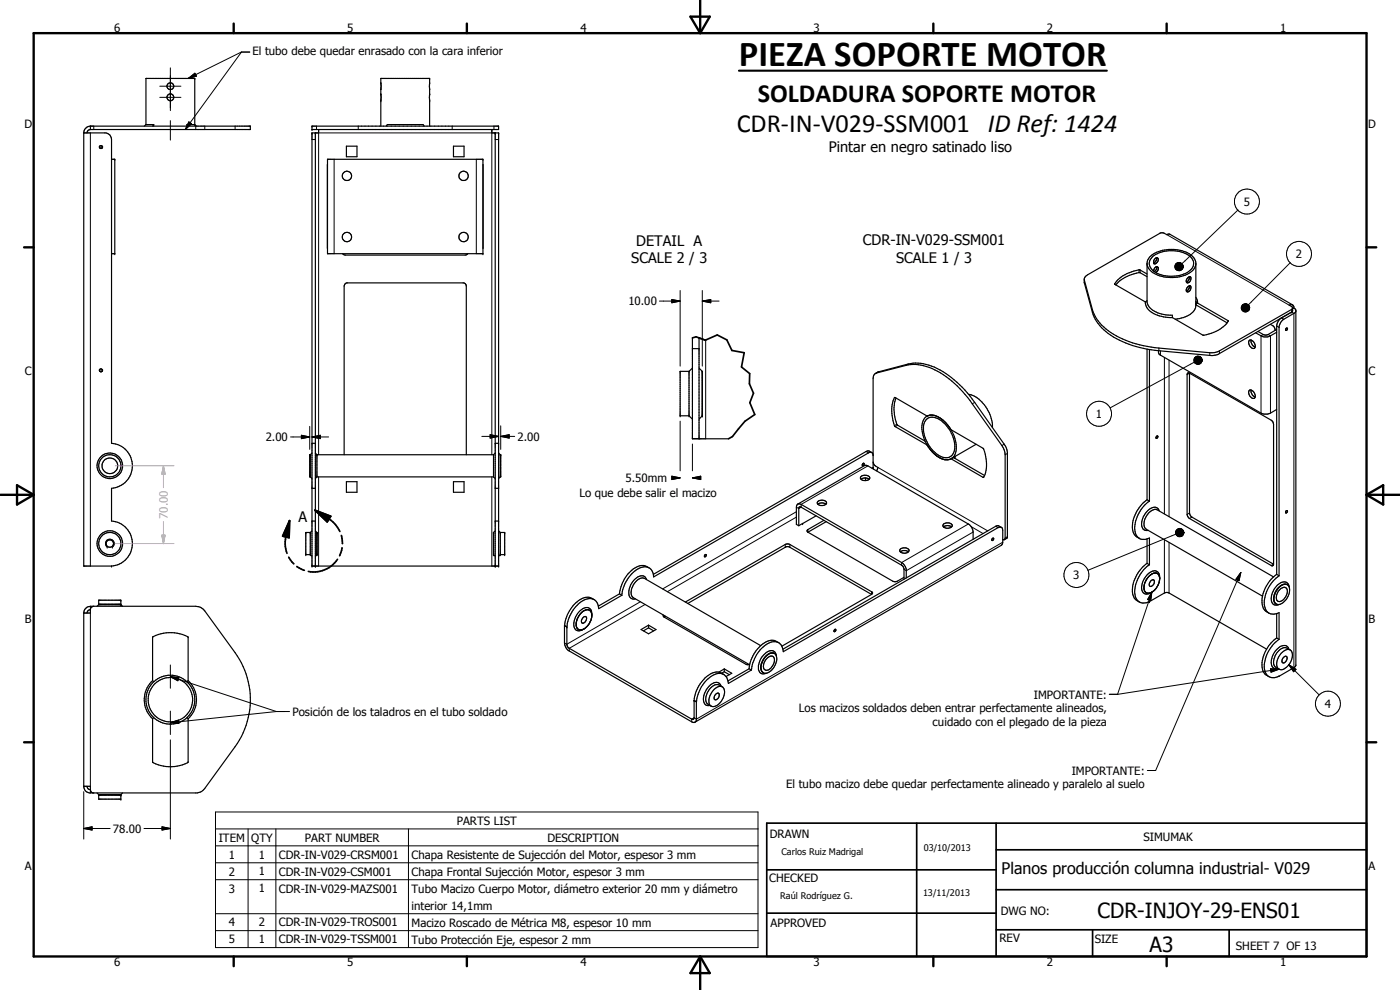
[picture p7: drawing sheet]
<svg xmlns="http://www.w3.org/2000/svg" width="420mm" height="297mm" viewBox="0 0 420 297" stroke-linecap="round" stroke-linejoin="round" font-family="sans-serif">
<g fill="none" stroke="#000" stroke-width=".35">
<path d="M25.1 39.9h6.7a1.98 1.98 0 0 1 1.7 2v91.1a6.8 6.8 0 0 1 6.2 6.8 6.8 6.8 0 0 1-6.2 6.7v9.8a6.8 6.8 0 0 1 6.2 6.8 6.8 6.8 0 0 1-6.2 6.7h-8.4zM27.1 37.8h48v1.1h-48M27.1 37.8v1.1M27.1 37.8a2.09 2.09 0 0 0-2 2.1M27.1 38.9l-.6 .2-.4 .8M43.8 37.4v-13.9h14.7v13.9M43.8 37.4h2.3M43.8 37.4l-.5 .4M46.1 37.4l-.3 .4M46.1 37.4v.4M56.1 37.4h2.4M56.1 37.4l.4 .4"/>
<path d="M56.1 37.4v.4M58.5 37.4l.5 .4M93.6 37.8h56v1.1h-56zM94.6 39.9v129.9M95.6 38.9v1h-2v129.9h56v-129.9h-2v-1M114.3 37.8v-14.3h14.6v14.3M115.9 37.8l.3-.4h10.8l.3 .4M148.6 39.9v129.9M33.5 47.8h.9v28.3h-.9M98.3 47.8h46.6v28.3h-46.6zM98.3 49.4v25.1M104 43.9h3.1v3.1h-3.1z"/>
<path d="M136.1 43.9h3.2v3.1h-3.2zM144.9 49.4h.1M102.8 76.1l.9 .4h35.9l.8-.4M144.9 74.5h.1M346 76.9a9.6 9.6 0 0 1 11.6 .5 2.8 2.8 0 0 1-1.3 4.4 9.9 9.9 0 0 1-10.4-.7 2.61 2.61 0 0 1 .1-4.2zM346.6 77.6a.6 .6 0 0 1 .9-.1 .6 .6 0 0 1 0 .9 .92 .92 0 0 1-1.3 .6l.1-.9zM347.1 77.3l-.1 .9-.8 .7M358.9 79.3a4.8 4.8 0 0 1-4.3 3.6 10.2 10.2 0 0 1-9.6-2l-.8-1.5M325.4 83.9l2.5 9.1a15.9 15.9 0 0 0 10 9.1 35.3 35.3 0 0 0 9.9 2.3l15.3 1.4 1.8-.1 1.1-.4 21.6-12.5 .3-.3M343.7 90.6a4.5 4.5 0 0 0 3.7 4l1.8 .5 2.7 .2M344.2 82.2l-2-1.2a9.9 9.9 0 0 0-7.7 4.3l9.2 5.3M344.2 83l-2-1.2a11.4 11.4 0 0 0-7.4 3.7"/>
<path d="M344.2 90.2l-.5 .4M346.2 81.3l.1-.4a.99 .99 0 0 1 1.1-.8 1.18 1.18 0 0 1-.5 1.7M347.1 80.1a1.39 1.39 0 0 1-.7 1.4M351.9 95.3l-.1-.7a7.7 7.7 0 0 1-7.3-3.1l-.3-.8v-11.7a4.7 4.7 0 0 1 4.1-3.7 9.7 9.7 0 0 1 10 2.1l.6 1.5v12.7a4.5 4.5 0 0 1-3.8 3.7l-2.4 .5M356.4 83.5l.4-.4a.63 .63 0 0 1 .7 .4 .63 .63 0 0 1-.3 .7v.2a.58 .58 0 0 1-.7 .5 .58 .58 0 0 1-.5-.7zM356.5 86.1a.48 .48 0 0 1 .5-.4 .48 .48 0 0 1 .4 .4 .98 .98 0 0 1-.2 1.1 .98 .98 0 0 1-1.1 .2v-.7zM356.9 85.8a1.37 1.37 0 0 1-.8 1.5M356.9 83.1a1.37 1.37 0 0 1-.8 1.5M358.9 91.2v.3M358.9 90.5l.5 .4M358.9 90.9h.5M358.9 89.2l.5 1v.7"/>
<path d="M358.9 90.9v.6M358.9 91.5l9.3 5.4M359.4 90.9l9.2 5.4a10.4 10.4 0 0 1-7.6 4.2l-9.1-5.2M381.2 97.3l1.2 .9 .3 .9M383.1 99.7a4.6 4.6 0 0 1-4.1 1.3l-2.2-1.1M383.1 98.8l-3.1 1.7h-.7l-1.8-1.1M386 98.5l.4 .1-.5 .5zM387.6 93.6l-3 1.8a3.2 3.2 0 0 0-1.5 2.4v74.5M387.9 91.5l-36.8-21.2-.9 .1-1.1-.6h-.7l-22.6 13.1-.4 .7v1.2l2.5 9a14.6 14.6 0 0 0 9 8.7 34.5 34.5 0 0 0 10.9 2.7l15.7 1.5 1.4-.1 .7-.3 22-12.7M388.3 92.4l-.3-.8-.4-.2-.7 .2 1 .6v1l-.3 .4M388.3 92.4l.6 .7v106.6l-.4 .5-4.6 2.7M388.3 92.4l-.4 .2"/>
<path d="M388.9 93.3l-.3 .6-3.6 2.1-.6 .7-.5 1.3v74.8M206.8 111.4h-2.7v13.4h2.7M206.8 111.4v13.4M207.8 104.6h2M207.8 101.4v30.3h10.8M207.8 110.4l-1 1M209.8 101.4v30.3M209.8 110.4l1 1v13.4l-1 1M262.7 112.1l.9-.5 9-2.4a15.7 15.7 0 0 1 12.9 4.1l3.3 2.9 2.3 2.6 10.9 15.7 .3 1.2v25.5l-.9 .7M268.5 119.3a10.6 10.6 0 0 0 .2 8.7l9.5 5.5M268.5 119.3h.1M268.6 119.3l9.6 5.5 .8-.2h1.3"/>
<path d="M268.9 119.4a11.2 11.2 0 0 0 .5 8.2l8.3 4.8M290.6 118.3a10 10 0 0 1 7.2 8.4v1.6M344.2 104.8v45.1M345 104.9v45.5M347.7 105.2v.7l.4 .5 30.3 17.6 .9 .2a5 5 0 0 0 3.8-1.3M357 112l25 14.5 .2 .8v42M357 112l-.6-.1-.1 .5v41.9l.1 .6 .6 .7 24.5 14.1 .5 .1 .2-.5M357 112v41.9l.2 .6 .3 .6 24.7 14.2M374.9 102.2a1.41 1.41 0 0 1 1.8 1.4v.5a.86 .86 0 0 1-.9 .5 .86 .86 0 0 1-.7-.7l-.4-1zM374.9 117.2a1.17 1.17 0 0 1 1.6 .9 .99 .99 0 0 1-.1 1.4 1.74 1.74 0 0 1-1.5-2.3zM375.5 102l-.1 .3a1.89 1.89 0 0 0 1.3 1.8M375.5 117l-.1 .3a1.89 1.89 0 0 0 1.3 1.8"/>
<path d="M93.1 136.4h-.1v6.7h.1M93.1 136.4v6.7M93.6 133h1M93.6 135.9l-.5 .5M94.6 135.9l.5 .5M95.1 136.4h53M95.1 136.4v6.7M103.3 136.4v-50.5l.2-.6 .5-.4h35.2l.7 .5v51M148.1 136.4v6.7M148.6 133h1M148.6 135.9l-.5 .5M149.6 135.9l.5 .5"/>
<path d="M150.1 136.4v6.7M206.8 124.8l1 1M207.8 131.6h2M261.7 135.8l-.9-.5-.9 .2-63.8 36.8M262 138.6l.3 .8 1.2 .9-.5 1M262 136.4a.86 .86 0 0 0-1.4-.5l-64.4 37.2a2.84 2.84 0 0 0-1.6-2.8 2.84 2.84 0 0 0-3.2 .4 10.5 10.5 0 0 0-4.8 7.9M278.2 125.7a3.4 3.4 0 0 1 4.3 .5 9.8 9.8 0 0 1 3.9 9.2 2.82 2.82 0 0 1-4.8 1.2 10.2 10.2 0 0 1-4.4-9l.2-.9zM278.2 133.5h.1M278.3 133.6l.4 .6M278.5 124.7l-.3 .2M279 134.7l1.8 1.8 1.8 1.1M280.7 124.7a8.4 8.4 0 0 1 3.7 2.9"/>
<path d="M283 137.8l1.4 .1M283.1 126.2a4.4 4.4 0 0 0-5.2-1.2 5.5 5.5 0 0 0-.7 6.2 10.3 10.3 0 0 0 5.9 6.6M283.5 126.4l1.9 2.5 9.6 5.6a10.4 10.4 0 0 1 .2 8.8l-9.8-5.6M284.8 128.1a8.8 8.8 0 0 1 1.6 8.7l-.9 .8M285.4 137.7l-.7 .2M285.5 137.6l-1.2 .4-.8-.1M286.2 137.3l-.8 .4M286.2 137.3l-.3 .1M286.2 137.3l9.3 5.4M286.3 137.1l-.8 .5M286.7 136.9l-.1 .6-.3-.4M286.7 136.9l-.4 .2"/>
<path d="M292.9 133.3l-6.2 3.6M347 131l.2-.2a.33 .33 0 0 1 .2 .5 .33 .33 0 0 1-.5 .1zM93.1 159.8h-1.3v6.6h1.3M93.1 159.8v6.6M93.1 143.1l.5 .5M93.6 156.3h1M93.6 146.5h1M93.6 159.3l-.5 .5M94.6 159.3l.5 .5v6.6l-.5 .5M95.1 143.1h53M95.1 143.1l-.5 .5M104 144.5h3.1v3.2h-3.1z"/>
<path d="M136.1 144.5h3.2v3.2h-3.2zM148.1 143.1l.5 .5M148.6 156.3h1M148.6 146.5h1M148.6 159.3l-.5 .5v6.6l.5 .5M149.6 159.3l.5 .5M150.1 159.8h1.4v6.6h-1.4M150.1 159.8v6.6M150.1 143.1l-.5 .5M239.4 151.3l20-11.6 .6-.1 30.6 17.6a3 3 0 0 1 1.4 2.4v2.2M239.7 157.7l-.7-.3v-5.2l.3-.9 .6-.1 30.7 17.6a3.3 3.3 0 0 1 1.4 2.1v2.5M239.7 157.7v-5.3l.4-.3 30.5 17.5 .7 1v3.2"/>
<path d="M242.5 159.7l25.6 14.8h1l2.2-1.3M244.9 154.8l-5.2 2.9M245.4 151.3a.7 .7 0 0 1 0-.8 .7 .7 0 0 1 .6-.3 1.41 1.41 0 0 1 2.1 .8l-.2 .3M245.4 151.3a2.02 2.02 0 0 0 2.5 0M245.4 151.3a1.93 1.93 0 0 1 2.5 0M247.3 156.1l-4.8 2.8-.3 .3 .3 .5M248 156.5l-5.5 3.2M258.4 143a2.01 2.01 0 0 1 2.6 .2v.4a1.65 1.65 0 0 1-2.8-.3zM258.4 143.8a1.99 1.99 0 0 1 2.4 0M259.7 143.4v.8M262.2 140.8l-.1-27.9 .4-.7 .5-.3 8.9-2.3a14.1 14.1 0 0 1 11.2 2.8 33.2 33.2 0 0 1 8.7 8.8l8.9 12.5 .9 2 .1 25.8-.2 .4M283.2 158.1a1.93 1.93 0 0 1 2.4 0"/>
<path d="M283.3 157.1a1.84 1.84 0 0 1 2.4 .4 1.48 1.48 0 0 1-1.1 1.1 1.48 1.48 0 0 1-1.4-.5l-.2-.5zM300.5 158.2l-.9-.5-.8 .2-63.8 36.9M344.2 149.9l.8 .5M344.2 149.9a10 10 0 0 0-4.1 9.8l.8 1.3 1.1 .5M345 150.4a10 10 0 0 0-4.3 9.5 2.68 2.68 0 0 0 4.3 1.5v8.1M347.9 153.3a1.64 1.64 0 0 0-2.8-.6 5.4 5.4 0 0 0-2.3 5.5l.7 .8 1.1 .1M385.9 153.3l.4-.1a.38 .38 0 0 1 0 .5 .38 .38 0 0 1-.5 .1zM93.1 166.4l.5 .5M150.1 166.4l-.5 .5M178.3 179.9a4 4 0 0 0-5.5 1 10.6 10.6 0 0 0-3.4 6.8M185.9 178.2l-6.3 3.7M185.9 178.2l.7 .4"/>
<path d="M186.6 178.6l-6.9 4a2.86 2.86 0 0 0-1.6-2.8 2.86 2.86 0 0 0-3.2 .5 10.5 10.5 0 0 0-4.8 7.8M194 173.9a1.55 1.55 0 0 0-2.6-.8 5.1 5.1 0 0 0-2.3 6.1l.7 .5h.9M194.8 170.4a4.1 4.1 0 0 0-5.5 1 10.9 10.9 0 0 0-3.4 6.8M211.5 166.5h.5l-.1 .4-.4 .2zM261.6 178.4l.3-.4-.3-.5-24.5-14.1-.8-.2-30.6 17.4M261.6 178.4l-24.7-14.3-.6-.1-29.9 17.1M261.6 178.4l-27 15.5M270.2 164.8a1.7 1.7 0 0 1 2.6 .3 1.54 1.54 0 0 1-1.4 .9 1.54 1.54 0 0 1-1.4-.9zM270.2 165.6a2.02 2.02 0 0 1 2.4 0M297.8 161.6h.4l-.3 .6-.3-.2zM300.9 161.8l.6 .1M343.4 176.7l.1 .5"/>
<path d="M343.6 177.4l.9 .6 1.2-.3M344.2 161.7v7.3M344.2 169a9.6 9.6 0 0 0-4.1 9.7 3.2 3.2 0 0 0 1.9 1.9M344.2 169l.8 .5M344.4 178h.3M345 169.5a9.9 9.9 0 0 0-4.3 9.4 2.68 2.68 0 0 0 4.3 1.6l4.6-2.7h1.1l29.4 17M345.1 177.9l-.3 .1M345.4 174.3l.3-.3a.64 .64 0 0 1 .8 .3 .64 .64 0 0 1-.1 .8 .99 .99 0 0 1-1.4 .7v-.8zM346.2 172h.9l.4 .2M346.2 172a4.9 4.9 0 0 0-2.9 4.5M346.3 172a4.6 4.6 0 0 0-2.7 5.5l.6 .5M346.3 172h.8"/>
<path d="M347.1 176.3l-1.4 1.4M347.3 172.1l.2 .1M347.5 172.2l.2 .2M347.5 175.6l-1 1.4-1.2 .9M347.5 175.6l-.2 .4M347.7 172.4l.3 .9M347.7 175.1l-.2 .5M347.9 174.4l-.4 1.2M347.9 174.4l-.2 .8M348 173.3l.1 .3M348.1 173.6l-.2 .8M348.1 173.6a1.83 1.83 0 0 0-1-2.2 1.83 1.83 0 0 0-2.3 .6 5 5 0 0 0-1.9 5.6 1.77 1.77 0 0 0 2.8 .1"/>
<path d="M382.2 173.1l-34.9-20.1a3.1 3.1 0 0 0-3.5 2.3 2.8 2.8 0 0 0 .2 3.5l34.9 20.1M383.1 172.3a9.7 9.7 0 0 0-4.1 9.8l.5 1 1.3 .8M383.1 172.3l.8 .5M383.9 172.8a10.2 10.2 0 0 0-4.4 9 2.74 2.74 0 0 0 4.4 2v8M384.2 176.8a1.18 1.18 0 0 1 1-.6 1.18 1.18 0 0 1 1.1 .6 3.1 3.1 0 0 1-2.6 3.7 2.06 2.06 0 0 1 0-3.2zM385.5 175.3a4.4 4.4 0 0 0-2.9 5.5l.1 .2M385.5 175.3a1.66 1.66 0 0 1 1.5 2.5 3.9 3.9 0 0 1-3.8 3.5l-.5-.3M385.5 175.3a4.5 4.5 0 0 0-2.8 5.7M385.7 175.3l.7 .2M386.9 176.1a1.77 1.77 0 0 0-1.3-1.5 1.77 1.77 0 0 0-1.9 .7 4.9 4.9 0 0 0-1.7 5.8l1 .5 .9-.2M25.1 183.9a2.07 2.07 0 0 1 2-2l32.5 .1 1.3 .7 .6 .6 9.1 12.5a24 24 0 0 1 0 28.2l-9.1 12.6-1 .9-1.3 .4h-32.4l-1.2-.7-.5-1.3M25.1 183.9v52"/>
<path d="M27.1 182.9v1h-2M27.1 182.9l-.6 .2-.4 .8M28.1 181.9l-.8 .4-.2 .6M29.6 181.4v-1.3h6.7v1.3M29.6 181.3h6.7M29.6 181.4h6.7M29.6 181.4l-.5 .5M36.3 181.4l.5 .5M169.4 187.7v5.2a3 3 0 0 0 1.4 2.4l36.8 21.3 .7 .2 .4-.2 .3-.6v-5.4M169.4 187.7h.1M169.4 187.7l.7 .4M170.1 188.1v5.4l.6 .9 37.2 21.5 .4-.4v-5.3"/>
<path d="M172.9 187.6l.2 .7M173 188.2l.8 .8M173.1 186.1l-.2 .8 .1 1.1M173.2 188.5l.6 .5M173.5 185.3l-.6 1.7M173.8 184.7l-.6 1.1M173.8 189h.9M174.4 184l-.7 .9M174.7 189h-.4M174.9 185.4a.63 .63 0 0 1 1-.3 .63 .63 0 0 1 0 1 .98 .98 0 0 1-1.3 .7l-.1-.7zM175.2 188.7l-.5 .3M175.2 183.3l-.5 .4"/>
<path d="M175.4 183.2a1.41 1.41 0 0 1 1.6-.1 1.41 1.41 0 0 1 .6 1.5l-.3 1.6-.6 1.1M175.8 183l-1 .6-.9 .9M176.1 183h.5a1.25 1.25 0 0 1 1 1.2M177.6 184.2a5.3 5.3 0 0 1-2.4 4.5M177.6 184.2a1.66 1.66 0 0 0-.8-1.7 1.66 1.66 0 0 0-1.9 .1 4.9 4.9 0 0 0-2.3 6.2 1.82 1.82 0 0 0 2.6-.1M192.4 188.9l2.2-1.3 2.3 1.3-2.3 1.3zM194.6 188.4l-1.5 .9M194.6 187.6v.8M194.6 188.4l1.6 .9M199.1 184.5l.2 .7M199.3 185.2l24.5 14.1 1.1 .1M199.7 184.9l-.4 .3"/>
<path d="M228.3 193.7l-34.8-20.1a3.1 3.1 0 0 0-3.4 1.9l-.5 1.2a2.44 2.44 0 0 0 .5 2.6l34.9 20.2M229.7 197.1a2.45 2.45 0 0 1 2.9-.9 3.8 3.8 0 0 1-1.2 5.1 1.67 1.67 0 0 1-2.9-.1 4.7 4.7 0 0 1 1.2-4.1zM230.3 197.4a1.21 1.21 0 0 1 1.7-.4 1.21 1.21 0 0 1 .4 1.7 2.92 2.92 0 0 1-2.4 2.4 1.38 1.38 0 0 1-.7-2.1zM232.4 196.1a2.49 2.49 0 0 0-3.2 1.5 3.1 3.1 0 0 0-.2 4.2h.1M233 196.8a1.7 1.7 0 0 0-1.2-1.6 1.7 1.7 0 0 0-1.9 .6 5.4 5.4 0 0 0-2 5.7 1.42 1.42 0 0 0 2.1 .5M233.7 192.8a3.6 3.6 0 0 0-4.7 .4 10.7 10.7 0 0 0-4.2 7.5M250.5 188.8h.1a.34 .34 0 0 1 .2 .5 .34 .34 0 0 1-.5 .1zM382.7 181l.3 .2M383.1 184.1v7.3M383.1 191.4a9.7 9.7 0 0 0-4.1 9.8l.5 1 1.3 .8M383.1 191.4l.8 .4M383.9 191.8a9.9 9.9 0 0 0-4.3 9.5 2.68 2.68 0 0 0 4.3 1.6"/>
<path d="M384.5 196a2.09 2.09 0 0 1 3.1-.7 4.4 4.4 0 0 1-3.1 5.7 1.81 1.81 0 0 1-1.2-2.7l.4-1.2zM385.2 197.2l.4-.2a.61 .61 0 0 1 .7 .2 .61 .61 0 0 1-.1 .8l-.6 .8h-.7l-.1-.9zM386.8 194.8a1.75 1.75 0 0 0-1.4-1.2 1.75 1.75 0 0 0-1.7 .8 5 5 0 0 0-1.7 5.8l.6 .4h.9M387.2 195a2.39 2.39 0 0 0-3.8 .7 3.8 3.8 0 0 0-.7 4.4l1.2 .7M45.8 204.2v-13a11.1 11.1 0 0 1 10.7 0v13M45.8 215.7v13a11.1 11.1 0 0 0 10.7 0v-13M45.8 204.2l.3 .4M45.8 204.2a7.9 7.9 0 0 0 0 11.5M46.1 215.3l-.3 .4M56.1 215.3l.4 .4M56.5 204.2l-.4 .4M56.5 204.2a7.9 7.9 0 0 1 0 11.5"/>
<path d="M208.3 210.2l.7 .4M209 210.6h.1M214.3 206.8a1.8 1.8 0 0 1 2.9-.2 4.4 4.4 0 0 1-3.3 5.4 1.86 1.86 0 0 1-.9-2.9zM214.7 208.4a.56 .56 0 0 1 .6-.5 .56 .56 0 0 1 .5 .5 1.16 1.16 0 0 1-1.4 1.4v-.8zM216.4 205.9a1.74 1.74 0 0 0-3-.6 5.1 5.1 0 0 0-1.9 5.9l.7 .5h.9M216.7 206.1l-.9-.6a3.3 3.3 0 0 0-3.7 2.7 2.39 2.39 0 0 0 1.3 3.7M217.2 202.4a3.9 3.9 0 0 0-5.2 .6 10.7 10.7 0 0 0-3.7 7.2M217.4 200.7l2.2 1.3-1.7 1M217.4 201.5l-.8 .5M217.4 200.7v.8M217.4 200.7l-1.7 1M217.4 201.5l1.5 .9"/>
<path d="M217.9 203a3.4 3.4 0 0 0-5 .3 10.7 10.7 0 0 0-3.9 7.3M224.8 200.7l-6.3 3.6M224.8 200.7l.7 .3M225.5 201a10.1 10.1 0 0 1 6.1-8.4 2.71 2.71 0 0 1 3.5 2.9l64.4-37.2 .7-.1 .6 .2 .1 4.3-.4 .9-91.9 53.1M225.5 201l-6.9 4.1-.7-2.1M383.9 202.9h.1M25.1 235.9h2v1M26.1 235.9l.4 .8 .6 .2M27.1 236.9l.2 .6 .6 .4M29.1 237.9l.5 .5M29.6 238.4v1.4h6.7v-1.4M29.6 238.6h6.7"/>
<path d="M29.6 238.4h6.7M36.8 237.9l-.5 .5"/>
<circle cx="51.1" cy="25.8" r="1.03"/>
<circle cx="51.1" cy="29.2" r="1.03"/>
<circle cx="30.3" cy="44.1" r=".41"/>
<circle cx="104.1" cy="52.8" r="1.41"/>
<circle cx="139.1" cy="52.8" r="1.4"/>
<circle cx="104.1" cy="71.1" r="1.4"/>
<circle cx="139.1" cy="71.1" r="1.42"/>
<circle cx="30.3" cy="111.1" r=".42"/>
<circle cx="33" cy="139.8" r="3.3"/>
<circle cx="33" cy="139.7" r="2.36"/>
<circle cx="33" cy="139.7" r="3.8"/>
<circle cx="259.1" cy="139.3" r=".33"/>
<circle cx="33" cy="163.1" r="3.3"/>
<circle cx="33" cy="163.1" r="3.8"/>
<circle cx="33" cy="163.1" r="1.1"/>
<circle cx="51.1" cy="210" r="7.3"/>
<circle cx="51.1" cy="209.9" r="6.7"/>
</g>
<g fill="#000">
<circle cx="58.5" cy="23.5" r=".18"/>
<circle cx="58.5" cy="37.4" r=".18"/>
<circle cx="93.6" cy="37.8" r=".18"/>
<circle cx="93.6" cy="38.9" r=".18"/>
<circle cx="93.6" cy="39.9" r=".18"/>
<circle cx="94.6" cy="39.9" r=".18"/>
<circle cx="114.3" cy="30.2" r=".18"/>
<circle cx="114.3" cy="28.2" r=".18"/>
<circle cx="128.9" cy="30.2" r=".18"/>
<circle cx="128.9" cy="23.5" r=".18"/>
<circle cx="128.9" cy="28.2" r=".18"/>
<circle cx="148.6" cy="39.9" r=".18"/>
<circle cx="149.6" cy="39.9" r=".18"/>
<circle cx="34.4" cy="47.8" r=".18"/>
<circle cx="144.9" cy="47.8" r=".18"/>
<circle cx="34.4" cy="76.1" r=".18"/>
<circle cx="144.9" cy="76.1" r=".18"/>
<circle cx="357" cy="112" r=".18"/>
<circle cx="93" cy="136.4" r=".18"/>
<circle cx="93.1" cy="136.4" r=".18"/>
<circle cx="95.1" cy="136.4" r=".18"/>
<circle cx="148.1" cy="136.4" r=".18"/>
<circle cx="150.1" cy="136.4" r=".18"/>
<circle cx="150.3" cy="136.4" r=".18"/>
<circle cx="204.1" cy="124.8" r=".18"/>
<circle cx="206.8" cy="124.8" r=".18"/>
<circle cx="210.8" cy="124.8" r=".18"/>
<circle cx="91.8" cy="159.8" r=".18"/>
<circle cx="93.1" cy="159.8" r=".18"/>
<circle cx="95.1" cy="159.8" r=".18"/>
<circle cx="148.1" cy="159.8" r=".18"/>
<circle cx="150.1" cy="159.8" r=".18"/>
<circle cx="151.5" cy="159.8" r=".18"/>
<circle cx="240.9" cy="157.1" r=".18"/>
<circle cx="33.5" cy="169.8" r=".18"/>
<circle cx="91.8" cy="166.4" r=".18"/>
<circle cx="93.1" cy="166.4" r=".18"/>
<circle cx="93.6" cy="169.8" r=".18"/>
<circle cx="94.6" cy="169.8" r=".18"/>
<circle cx="95.1" cy="166.4" r=".18"/>
<circle cx="148.1" cy="166.4" r=".18"/>
<circle cx="148.6" cy="169.8" r=".18"/>
<circle cx="149.6" cy="169.8" r=".18"/>
<circle cx="150.1" cy="166.4" r=".18"/>
<circle cx="151.5" cy="166.4" r=".18"/>
<circle cx="36.3" cy="180.1" r=".18"/>
<circle cx="36.3" cy="181.4" r=".18"/>
<circle cx="36.3" cy="181.3" r=".18"/>
<circle cx="170.1" cy="188.1" r=".18"/>
<circle cx="345" cy="180.5" r=".18"/>
<circle cx="208.3" cy="210.2" r=".18"/>
<circle cx="36.3" cy="238.6" r=".18"/>
<circle cx="36.3" cy="239.8" r=".18"/>
<circle cx="36.3" cy="238.4" r=".18"/>
</g>
<g fill="none" stroke="#000" stroke-width=".3">
<path d="M72.5 15.6l-16.9 23.3M75 15.6h-2.6l-15.9 7.9M27.1 39.9v129.9M28.1 37.8v1.1M48 29.2h6.3M48 25.9h6.3M51.1 20.4v12.8M51.1 36.2v5.8M56.5 23.5l2-1.5 .5 .9zM56.7 36.6l.8 .5-1.9 1.8zM58.7 37.8v1.1M61.5 37.8v1.1"/>
<path d="M70.6 37.8v1.1M95 37.8v1.1M107.5 37.8v1.1M135.7 37.8v1.1M148.2 37.8v1.1M29.9 43.9h.1M29.9 43.9l-.1 .3 .3 .4 .5-.1 .1-.6M30.7 43.9h.1M93.6 41.9h1M100.3 47.8v28.3M142.9 47.8v28.3M148.6 41.9h1"/>
<path d="M350.2 70.4l36.7 21.2M352.6 79.9l2.4 .1-2.4 .1zM352.6 79.6l2.4 .4-2.4-.1zM352.8 79.4l2.2 .6-2.4-.4zM352.9 79.1l.2-.1 1.9 1zM352.9 79.1l2.1 .9-2.2-.6zM353.1 79l.2-.1 1.7 1.1zM353.3 78.9l.3-.1 1.4 1.2zM353.6 78.8l.3-.1 1.1 1.3zM353.9 78.7l.2 .1 .9 1.2zM354.1 78.8l.9 1.2zM354.4 78.9l.6 1.1z"/>
<path d="M354.6 79l.4 1zM354.8 79.2l.2 .8zM355 79.5v.5zM371.5 63l-16.8 16.1M387.2 78.8l-12.6 12.7M197.9 90.3h6.2M201.6 89.9l2.5 .4-2.5 .5zM204.1 87.2v22.7M210.8 90.3l2.5-.4v.9zM210.8 90.3h5M210.8 87.2v22.7M325.4 84.1v.9"/>
<path d="M327.9 93v.8M334.5 85.1v.2M341.8 80.9v.9M342.2 81v.8M352.6 80.1l2.4-.1-2.4 .4zM352.6 80h2.4M352.6 80.4l2.4-.4-2.2 .6zM352.8 80.6l2.2-.6-2.1 .9zM352.9 80.9l2.1-.9-1.9 1zM353.1 81l1.9-1-1.7 1.2zM353.3 81.2l1.7-1.2-1.4 1.2zM353.6 81.2l1.4-1.2-1.1 1.2z"/>
<path d="M355 80l-.9 1.2h-.2zM355 80l-.9 1.2zM355 80l-.6 1.1zM355 80l-.4 .9zM355 80l-.2 .8zM355 80v.5zM355 80v.3zM368.5 96.2v.3M372.5 92.2l2.5 .2-2.5 .1zM372.5 92.5l2.5-.1-2.4 .4zM372.5 92.4h2.5M372.6 91.9l2.4 .5-2.5-.2z"/>
<path d="M372.6 92.8l2.4-.4-2.3 .6zM372.7 91.7l2.3 .7-2.4-.5zM372.7 93l2.3-.6-2.1 .8zM372.9 91.5l.2-.1 1.9 1zM372.9 91.5l2.1 .9-2.3-.7zM372.9 93.2l2.1-.8-1.9 1zM373.1 91.4l.2-.2 1.7 1.2zM373.1 93.4l1.9-1-1.7 1.1zM373.3 91.2l.3-.1 1.4 1.3zM373.3 93.5l1.7-1.1-1.4 1.2zM373.6 91.1h.2l1.2 1.3zM373.6 93.6l1.4-1.2-1.2 1.2z"/>
<path d="M373.8 91.1l1.2 1.3zM374.1 91.2l.9 1.2zM374.3 91.3l.7 1.1zM374.6 91.4l.4 1zM374.8 91.6l.2 .8zM374.9 91.9l.1 .5zM375 92.4l-.9 1.2h-.3zM375 92.4l-.9 1.2zM375 92.4l-.7 1.1zM375 92.4l-.4 .9zM375 92.4l-.2 .7zM375 92.4l-.1 .5z"/>
<path d="M375 92.4v.2zM383.1 97.8l.8 .5M384.6 95.4l.7 .4M387.6 93.6h.1M387.6 92.8v.8M387.6 93.6l.7 .4v106.3M29.9 110.8a.5 .5 0 0 0 .4 .8 .5 .5 0 0 0 .4-.8M30.7 110.8h.1M211.8 102v29.7M263.7 111.5l-.7 .4M268.6 119.3h-.2M272.6 109.2l-.7 .4"/>
<path d="M347.8 104.4v.8M348.3 105.3v1.3M349.5 107.2v47M350.8 108.1v46.9M357 112l-.7 .4M358.3 107.9l2.5 .2-2.5 .1zM358.3 108.2l2.5-.1-2.5 .4zM358.3 108.1h2.5M358.3 107.7l2.5 .4-2.5-.2zM358.3 108.5l2.5-.4-2.3 .6zM358.4 108.7l-25.2 13.7M358.5 107.4l2.3 .7-2.5-.4z"/>
<path d="M358.5 108.7l2.3-.6-2.2 .9zM358.6 107.2l.2-.1 2 1zM358.6 107.2l2.2 .9-2.3-.7zM358.6 109l2.2-.9-2 1zM358.8 107.1l.3-.2 1.7 1.2zM358.8 109.1l2-1-1.7 1.1zM359.1 106.9l.2-.1 1.5 1.3zM359.1 109.2l1.7-1.1-1.5 1.2zM359.3 106.8h.3l1.2 1.3zM359.3 109.3l1.5-1.2-1.2 1.2zM359.6 106.8l.3 .1 .9 1.2zM359.9 106.9l.2 .1 .7 1.1z"/>
<path d="M360.1 107l.7 1.1zM360.3 107.1l.5 1zM360.5 107.3l.3 .8zM360.6 107.6l.2 .5zM360.8 108.1l-.9 1.2h-.3zM360.8 108.1l-.7 1.1-.2 .1zM360.8 108.1l-.7 1.1zM360.8 108.1l-.5 .9zM360.8 108.1l-.3 .7zM360.8 108.1l-.2 .5zM360.8 108.1l-.1 .2zM363.1 105.8v.8"/>
<path d="M366 105.3v.8M379.1 100.4l-.7 .4v23.2M380.6 100.4l.7 .4v23.2M87.2 131.1h5.8M90.5 130.6l2.5 .5-2.5 .5zM93 127.9v6.9M93.6 131.1l2.5-.5v1zM93.6 131.1h5M95.6 136.4v-96.5h52v96.5M144.6 130.9h5M147.1 130.4l2.5 .5-2.5 .5zM150.3 130.9l2.5-.5v1z"/>
<path d="M150.3 130.9h4.2M150.3 127.8v7M204.1 126.4v14.9M207.8 133.2v8.1M259.9 135.5l.7 .4M260.5 139.8l-20.1 11.5v.9l-.7 .4-.7-.4M269.1 127.3l-.7 .4M269.4 127.6l-.7 .4M292.5 120.7l-.7 .5M301.4 133.3l-.7 .4M302.3 136.1l-.6 .3M95.6 143.1v26.7"/>
<path d="M147.6 143.1v26.7M201.6 142.9l2.5 .5-2.5 .5zM201.6 143.4h2.5M207.8 143.4l2.5-.5v1zM207.8 143.4h2.5M239 153.5l-40.1 23.2M239 155.2l-38.7 22.3M242.5 158.9v.8M262 140.3l-.3 .2M263.5 140.3l32.9 19M290.6 157.2l-20 11.6v.8M291.5 158l3.6 2.1"/>
<path d="M292 159.6l-20 11.6-.7-.4M295.3 143l-.3 .2M298.8 157.9l.7 .4M352.8 159.7l2.4 .1-2.4 .1zM352.8 159.9l2.4-.1-2.4 .4zM352.8 159.8h2.4M352.8 159.4l2.4 .4-2.4-.1zM353 159.2l2.2 .6-2.4-.4zM353.1 159l.2-.2 1.9 1zM353.1 159l2.1 .8-2.2-.6zM353.3 158.8l.3-.1 1.6 1.1zM353.6 158.7l.2-.1 1.4 1.2z"/>
<path d="M353.8 158.6l.3-.1 1.1 1.3zM354.1 158.5l1.1 1.3zM354.4 158.6l.2 .1 .6 1.1zM354.6 158.7l.6 1.1zM354.8 158.9l.4 .9zM355 159l.2 .8zM355.2 159.3v.5zM355.2 159.8l-.8 1.2h-.3zM355.2 159.8l-.6 1.1-.2 .1zM355.2 159.8l-.6 1.1zM355.2 159.8l-.4 1zM355.2 159.8l-.2 .8z"/>
<path d="M355.2 159.8v.5zM355.2 159.8v.3zM357 153.9l-.7 .4M357.7 155.2l-.7 .4M32.2 164.2h.1M32.2 164.2a1.33 1.33 0 0 1-.2-2 1.33 1.33 0 0 1 1.9 0 1.33 1.33 0 0 1-.2 2M33.7 164.2h.1M235.7 163.4v.8M237.1 163.4v.8M261.6 177.5v.9M300.9 162.7l-91.9 53.1-.7-.5-.7 .5v.8M302.3 161l-.6 .5"/>
<path d="M345.7 177.7l-.4 2.5-.9-.3zM345.7 177.7l-10.3 30.6M349.5 161.9v16M350.8 162.7v15.2M352.8 160.2l2.4-.4-2.2 .6zM352.9 160.3l-26.4 10.8M353 160.4l2.2-.6-2.1 .9zM353.1 160.7l2.1-.9-1.9 1zM353.3 160.8l1.9-1-1.6 1.2zM353.6 161l1.6-1.2-1.4 1.2zM353.8 161l1.4-1.2-1.1 1.2zM372.4 171.7l-.6 2.5-.9-.4z"/>
<path d="M372.4 171.7l-25.6 59.5h-2.5M382.2 169.3l-.7 .4M27.1 181.9v1M27.1 183.9v52M51.1 199.5v7M192.2 180.6l-22.1 12.7-.7-.4M193.6 181.4l-22.8 13.1v.8M199.3 184.7v.5M386.8 199.4l2.1 1.4-.7 .7zM386.8 199.4l9.1 9.1M51.1 216.8l2.4-.7 .2 1zM51.1 203l2.6 .3-.3 1z"/>
<path d="M51.1 213.4v7M51.2 203.1l2.2 1.2 .3-1-2.5-.3 31.8 10.5M83 213.5l-31.8 3.3 2.3-.7 .2 1-2.5-.2M83 213.5h3.9M381.3 200.7l2.6 .1-2.4 .9zM383.9 200.8l-48.4 7.5h-2.6M25.1 237.5v14.3M27.1 236.9v1M51.1 222v29.8M25.1 248.6l2.5-.5v.9zM25.1 248.6h8M43.2 248.6h7.9"/>
<path d="M48.6 248.1l2.5 .5-2.5 .4zM64.7 243.6h162.8v40.7h-162.8zM64.7 248.7h162.8M64.7 253.8h162.8M64.7 258.9h162.8M74.5 248.7v35.6M82.8 248.7v35.6M122.6 248.7v35.6M64.7 263.9h162.8M64.7 274.2h162.8M64.7 279.2h162.8"/>
<circle cx="374.2" cy="60.5" r="3.7"/>
<circle cx="389.8" cy="76.2" r="3.8"/>
<circle cx="329.9" cy="124.2" r="3.8"/>
<circle cx="323.1" cy="172.5" r="3.8"/>
<circle cx="398.5" cy="211.2" r="3.7"/>
</g>
<g fill="none" stroke="#000" stroke-width=".51">
<path d="M207.8 101.4l1.1-.4 2.8 1.1 3.6-1.6 2.8 1.5 1.6 3.2 3.6 .6-.8 4.3 2.5 2-.1 3 1.2 2.9-1.1 2.8 1.5 3.6-2.9 2-3.8 4.6-1.2 .7M86.9 156.2l-.1 5.1-2-.4zM86.9 156.2l-1.3 6.3v1.5l.5 2M94.5 153.1l4.8 1.8-1.1 1.7zM94.5 153.1l5.4 3.5 1 1 1.1 1.9M86.6 167.2l1.6 2M89.1 170l2.2 1.1M101.3 167.8a8.7 8.7 0 0 1-8.8 3.6M102.4 160.7l.4 2.4M102.6 164.4l-.7 2.4M230.1 247h180v40h-180zM275.1 247v40"/>
<path d="M298.9 255h111.2M298.9 247v40M230.1 274h68.8M230.1 261h68.8M298.9 279h111.2M298.9 267h111.2M327.9 279v8M368.9 279v8"/>
</g>
<g fill="none" stroke="#000" stroke-width=".71">
<path d="M10.1 9.9h400v277.1h-400zM70.1 7.1v2.8M140.1 7.1v2.8M207.2 5h5.8l-2.9 4.9zM210.1 0v9.9M280.1 7.1v2.8M350.1 7.1v2.8M7.2 74.2h2.9M410.1 74.2h2.9M.1 148.5h10M5.1 145.6l5 2.9-5 2.9zM410.1 148.5h10"/>
<path d="M410.1 148.5l5-2.9v5.8zM7.2 222.7h2.9M410.1 222.7h2.9M70.1 287v2.9M140.1 287v2.9M210.1 287v10M210.1 287l2.9 5h-5.8zM280.1 287v2.9M350.1 287v2.9"/>
</g>
<g fill="#000">
<path d="M56.7 36.6l.8 .5-1.9 1.8zM56.5 23.5l2-1.5 .5 .9zM201.6 89.9l2.5 .4-2.5 .5zM210.8 90.3l2.5-.4v.9zM355 79.5v.5zM354.8 79.2l.2 .8zM354.6 79l.4 1zM354.4 78.9l.6 1.1zM354.1 78.8l.9 1.2zM353.9 78.7l.2 .1 .9 1.2zM353.6 78.8l.3-.1 1.1 1.3zM353.3 78.9l.3-.1 1.4 1.2z"/>
<path d="M353.1 79l.2-.1 1.7 1.1zM352.9 79.1l.2-.1 1.9 1zM352.9 79.1l2.1 .9-2.2-.6zM352.8 79.4l2.2 .6-2.4-.4zM352.6 80.4l2.4-.4-2.2 .6zM352.8 80.6l2.2-.6-2.1 .9zM352.9 80.9l2.1-.9-1.9 1zM353.1 81l1.9-1-1.7 1.2zM353.3 81.2l1.7-1.2-1.4 1.2zM353.6 81.2l1.4-1.2-1.1 1.2zM355 80l-.9 1.2h-.2zM355 80l-.9 1.2z"/>
<path d="M355 80l-.6 1.1zM355 80l-.4 .9zM355 80l-.2 .8zM355 80v.5zM355 80v.3zM374.9 91.9l.1 .5zM374.8 91.6l.2 .8zM374.6 91.4l.4 1zM374.3 91.3l.7 1.1zM374.1 91.2l.9 1.2zM373.8 91.1l1.2 1.3zM373.6 91.1h.2l1.2 1.3z"/>
<path d="M373.3 91.2l.3-.1 1.4 1.3zM373.1 91.4l.2-.2 1.7 1.2zM372.9 91.5l.2-.1 1.9 1zM372.9 91.5l2.1 .9-2.3-.7zM372.7 91.7l2.3 .7-2.4-.5zM372.6 92.8l2.4-.4-2.3 .6zM372.7 93l2.3-.6-2.1 .8zM372.9 93.2l2.1-.8-1.9 1zM373.1 93.4l1.9-1-1.7 1.1zM373.3 93.5l1.7-1.1-1.4 1.2zM373.6 93.6l1.4-1.2-1.2 1.2zM375 92.4l-.9 1.2h-.3z"/>
<path d="M375 92.4l-.9 1.2zM375 92.4l-.7 1.1zM375 92.4l-.4 .9zM375 92.4l-.2 .7zM375 92.4l-.1 .5zM375 92.4v.2zM360.6 107.6l.2 .5zM360.5 107.3l.3 .8zM360.3 107.1l.5 1zM360.1 107l.7 1.1zM359.9 106.9l.2 .1 .7 1.1zM359.6 106.8l.3 .1 .9 1.2z"/>
<path d="M359.3 106.8h.3l1.2 1.3zM359.1 106.9l.2-.1 1.5 1.3zM358.8 107.1l.3-.2 1.7 1.2zM358.6 107.2l.2-.1 2 1zM358.6 107.2l2.2 .9-2.3-.7zM358.5 107.4l2.3 .7-2.5-.4zM358.3 108.5l2.5-.4-2.3 .6zM358.5 108.7l2.3-.6-2.2 .9zM358.6 109l2.2-.9-2 1zM358.8 109.1l2-1-1.7 1.1zM359.1 109.2l1.7-1.1-1.5 1.2zM359.3 109.3l1.5-1.2-1.2 1.2z"/>
<path d="M360.8 108.1l-.9 1.2h-.3zM360.8 108.1l-.7 1.1-.2 .1zM360.8 108.1l-.7 1.1zM360.8 108.1l-.5 .9zM360.8 108.1l-.3 .7zM360.8 108.1l-.2 .5zM360.8 108.1l-.1 .2zM90.5 130.6l2.5 .5-2.5 .5zM93.6 131.1l2.5-.5v1zM147.1 130.4l2.5 .5-2.5 .5zM150.3 130.9l2.5-.5v1zM94.5 153.1l4.8 1.8-1.1 1.7z"/>
<path d="M201.6 142.9l2.5 .5-2.5 .5zM207.8 143.4l2.5-.5v1zM355.2 159.3v.5zM355 159l.2 .8zM354.8 158.9l.4 .9zM354.6 158.7l.6 1.1zM354.4 158.6l.2 .1 .6 1.1zM354.1 158.5l1.1 1.3zM353.8 158.6l.3-.1 1.1 1.3zM353.6 158.7l.2-.1 1.4 1.2zM353.3 158.8l.3-.1 1.6 1.1zM353.1 159l.2-.2 1.9 1z"/>
<path d="M353.1 159l2.1 .8-2.2-.6zM353 159.2l2.2 .6-2.4-.4zM352.8 160.2l2.4-.4-2.2 .6zM353 160.4l2.2-.6-2.1 .9zM353.1 160.7l2.1-.9-1.9 1zM353.3 160.8l1.9-1-1.6 1.2zM353.6 161l1.6-1.2-1.4 1.2zM353.8 161l1.4-1.2-1.1 1.2zM355.2 159.8l-.8 1.2h-.3zM355.2 159.8l-.6 1.1-.2 .1zM355.2 159.8l-.6 1.1zM355.2 159.8l-.4 1z"/>
<path d="M355.2 159.8l-.2 .8zM355.2 159.8v.5zM355.2 159.8v.3zM86.9 156.2l-.1 5.1-2-.4zM372.4 171.7l-.6 2.5-.9-.4zM345.7 177.7l-.4 2.5-.9-.3zM51.1 216.8l2.4-.7 .2 1zM51.1 203l2.6 .3-.3 1zM381.3 200.7l2.6 .1-2.4 .9zM386.8 199.4l2.1 1.4-.7 .7zM25.1 248.6l2.5-.5v.9zM48.6 248.1l2.5 .5-2.5 .4z"/>
</g>
<path d="M352.6 79.8h2.4M372.5 92.2h2.5M358.3 108.3h2.5" fill="none" stroke="#000" stroke-width=".42"/>
<path d="M352.6 80.2h2.4M372.5 92.6h2.5M358.3 107.9h2.5M352.8 159.6h2.4M352.8 160h2.4" fill="none" stroke="#000" stroke-width=".38"/>
<path d="M49.1 139.7v2.5" fill="none" stroke="#f0f" stroke-width=".3"/>
<path d="M49.1 139.7l.5 2.5h-1.1z" fill="#f0f"/>
<path d="M49.1 139.7l.5 2.5h-1.1zM49.1 160.6v2.5" fill="none" stroke="#f0f" stroke-width=".3"/>
<path d="M48.5 160.6h1.1l-.5 2.5z" fill="#f0f"/>
<path d="M34.6 139.7h17.6M49.1 142.2v4.1M49.1 156.5v4.1M34.6 163.1h17.6M48.5 160.6h1.1l-.5 2.5z" fill="none" stroke="#f0f" stroke-width=".3"/>
<path d="M221.8 21.2h110.4" fill="none" stroke="#000" stroke-width=".63"/>
<text font-size="11" x="221.8" y="19.7">PIEZA SOPORTE MOTOR</text>
<g font-size="7.9">
<text x="227.4" y="30.6">SOLDADURA SOPORTE MOTOR</text>
<text x="221.1" y="39.6">CDR-IN-V029-SSM001 ID Ref: 1424</text>
</g>
<g font-size="6.3">
<text x="329.4" y="275.4">CDR-INJOY-29-ENS01</text>
<text x="345" y="285.6">A3</text>
</g>
<text font-size="4.8" x="300.6" y="262.1">Planos producción columna industrial- V029</text>
<g font-size="4.4">
<text x="248.7" y="45.7">Pintar en negro satinado liso</text>
<text x="191" y="73.7">DETAIL A</text>
<text x="258.9" y="73.5">CDR-IN-V029-SSM001</text>
<text x="189.4" y="79">SCALE 2 / 3</text>
<text x="268.9" y="78.8">SCALE 1 / 3</text>
<text x="89.6" y="156.7">A</text>
</g>
<g font-size="3.4">
<text x="34.2" y="9.6">6</text>
<text x="104.2" y="9.6">5</text>
<text x="174.2" y="9.6">4</text>
<text x="244.2" y="9.6">3</text>
<text x="314.2" y="9.6">2</text>
<text x="384.2" y="9.6">1</text>
<text x="75.8" y="16.6">El tubo debe quedar enrasado con la cara inferior</text>
<text x="7.4" y="38.4">D</text>
<text x="410.6" y="38.4">D</text>
<text x="373.3" y="61.8">5</text>
<text x="388.9" y="77.5">2</text>
<text x="188.6" y="91.7">10.00</text>
<text x="7.5" y="112.6">C</text>
<text x="410.7" y="112.6">C</text>
<text x="328.9" y="125.5">1</text>
<text x="79.7" y="132.4">2.00</text>
<text x="155.3" y="132.2">2.00</text>
<text x="173.9" y="149">Lo que debe salir el macizo</text>
<text x="187.7" y="144.7">5.50mm</text>
<text x="322.1" y="173.8">3</text>
<text x="7.5" y="186.9">B</text>
<text x="410.7" y="186.9">B</text>
<text x="310.2" y="209.6">IMPORTANTE:</text>
<text x="87.7" y="214.9">Posición de los taladros en el tubo soldado</text>
<text x="239.7" y="213.7">Los macizos soldados deben entrar perfectamente alineados,</text>
<text x="397.6" y="212.4">4</text>
<text x="279.9" y="217.8">cuidado con el plegado de la pieza</text>
<text x="321.6" y="232.5">IMPORTANTE:</text>
<text x="236" y="236.6">El tubo macizo debe quedar perfectamente alineado y paralelo al suelo</text>
<text x="33.9" y="249.8">78.00</text>
<text x="137.1" y="247.4">PARTS LIST</text>
<text x="231" y="251.4">DRAWN</text>
<text x="65.6" y="252.5">ITEM</text>
<text x="68.7" y="257.6">1</text>
<text x="75.4" y="252.6">QTY</text>
<text x="77.7" y="257.6">1</text>
<text x="83.7" y="257.6">CDR-IN-V029-CRSM001</text>
<text x="91.5" y="252.5">PART NUMBER</text>
<text x="123.5" y="257.8">Chapa Resistente de Sujección del Motor, espesor 3 mm</text>
<text x="164.3" y="252.6">DESCRIPTION</text>
<text x="343.1" y="252.3">SIMUMAK</text>
<text x="7.4" y="261.1">A</text>
<text x="68.7" y="262.7">2</text>
<text x="77.7" y="262.7">1</text>
<text x="83.7" y="262.7">CDR-IN-V029-CSM001</text>
<text x="123.5" y="262.8">Chapa Frontal Sujección Motor, espesor 3 mm</text>
<text x="410.7" y="261.1">A</text>
<text x="68.7" y="267.8">3</text>
<text x="77.7" y="267.8">1</text>
<text x="83.7" y="267.8">CDR-IN-V029-MAZS001</text>
<text x="123.5" y="267.9">Tubo Macizo Cuerpo Motor, diámetro exterior 20 mm y diámetro</text>
<text x="230.9" y="264.5">CHECKED</text>
<text x="123.5" y="273">interior 14,1mm</text>
<text x="300.3" y="274.4">DWG NO:</text>
<text x="68.7" y="277.9">4</text>
<text x="77.7" y="278">2</text>
<text x="83.7" y="278">CDR-IN-V029-TROS001</text>
<text x="123.5" y="278.1">Macizo Roscado de Métrica M8, espesor 10 mm</text>
<text x="231.3" y="278.2">APPROVED</text>
<text x="68.7" y="283">5</text>
<text x="77.7" y="283">1</text>
<text x="83.7" y="283">CDR-IN-V029-TSSM001</text>
<text x="123.5" y="283.2">Tubo Protección Eje, espesor 2 mm</text>
<text x="300" y="282.6">REV</text>
<text x="328.5" y="283">SIZE</text>
<text x="370.9" y="285.1">SHEET 7 OF 13</text>
<text x="34.2" y="289.9">6</text>
<text x="104.2" y="289.9">5</text>
<text x="174.2" y="289.9">4</text>
<text x="244.2" y="289.9">3</text>
<text x="314.2" y="289.9">2</text>
<text x="384.2" y="289.9">1</text>
</g>
<text font-size="3.4" fill="#f0f" x="50.3" y="155.7" transform="rotate(-90 50.3 155.7)">70.00</text>
<g font-size="2.7">
<text x="234.5" y="256.6">Carlos Ruiz Madrigal</text>
<text x="277.2" y="255.3">03/10/2013</text>
<text x="234.1" y="269.7">Raúl Rodríguez G.</text>
<text x="277" y="268.7">13/11/2013</text>
</g>
</svg>
